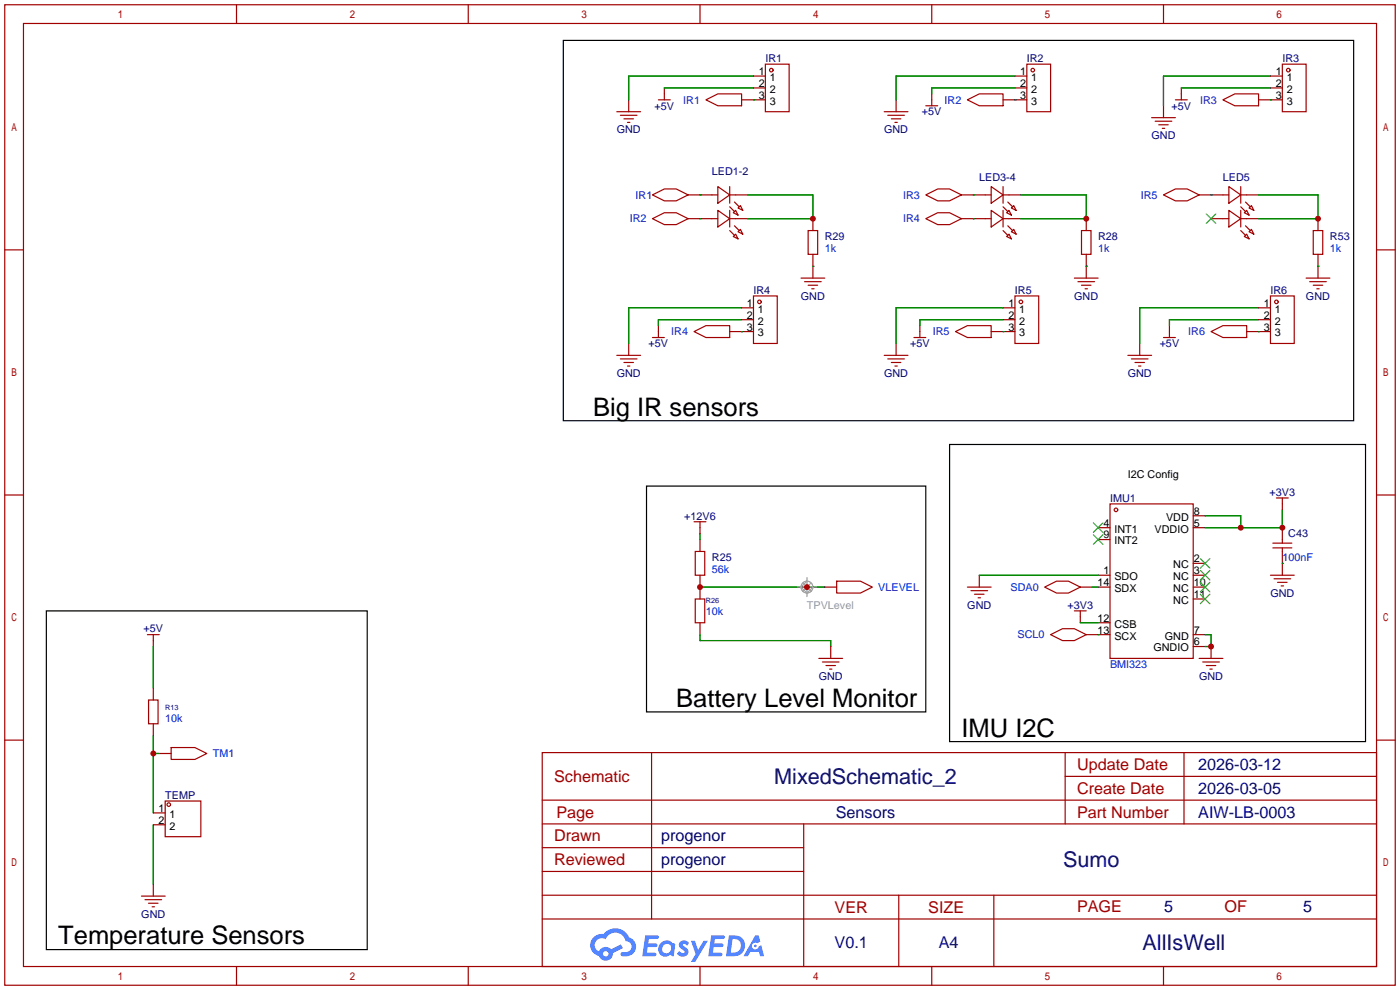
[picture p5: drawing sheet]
<svg xmlns="http://www.w3.org/2000/svg" width="299mm" height="212mm" viewBox="0 0 299 212" stroke-linecap="round" stroke-linejoin="round" font-family="sans-serif">
<g fill="none" stroke="#a10000" stroke-width=".25">
<path d="M1 1h297.2v209.6h-297.2zM5 5h289.2v201.6h-289.2zM50.5 1v4M100.1 1v4M149.6 1v4M199.1 1v4M248.7 1v4M1 53.4h4M294.2 53.4h4M1 105.8h4M294.2 105.8h4M1 158.2h4"/>
<path d="M294.2 158.2h4M115.9 160.8h178.3v45.8h-178.3zM115.9 176.1h178.3M115.9 171h178.3M139.3 160.8v35.6M171.8 176.1v30.5M227.6 160.8v15.3M227.6 165.9h66.6M253 160.8v15.3M115.9 181.2h55.9M115.9 196.4h178.3M115.9 191.3h178.3"/>
<path d="M115.9 186.2h55.9M192.1 191.3v15.3M212.4 191.3v15.3M50.5 206.6v4M100.1 206.6v4M149.6 206.6v4M199.1 206.6v4M248.7 206.6v4"/>
</g>
<g fill="#5487ff">
<path d="M145.4 201.2a1.3 1.3 0 0 1 1.8 .3l-.4 .7a.54 .54 0 0 0-.9-.3l.2 .2a1.34 1.34 0 0 1 .9 1.8 1.47 1.47 0 0 1-2.3-.1l.5-.5 .8 .4a.31 .31 0 0 0 .3-.3 .31 .31 0 0 0-.3-.3 1.12 1.12 0 0 1-.6-1.9z"/>
<path d="M147.7 201.1h.8l.7 1.9 1.2-1.9h.9l-2.7 4.5h-.9l1-1.7z"/>
<path d="M137.9 199.9h1.6a1.31 1.31 0 0 1 1.3 .2 .4 .4 0 0 1-.4 .6h-1.7l-.2 .9h1.7a.4 .4 0 0 1 .3 .5 .4 .4 0 0 1-.4 .3h-1.7l-.1 1.2h1.3a.46 .46 0 0 1 .5 .1 .46 .46 0 0 1 .1 .5l-.3 .2h-2.6z"/>
<path d="M152 199.9h1.6a1.32 1.32 0 0 1 1.3 .2 .39 .39 0 0 1-.4 .6h-1.7l-.1 .9h1.6a.4 .4 0 0 1 .3 .4 .4 .4 0 0 1-.4 .4h-1.7l-.1 1.2h1.3a.46 .46 0 0 1 .5 .1 .46 .46 0 0 1 .2 .5l-.4 .2h-2.6z"/>
<path d="M161.4 199.9h.7l.4 1.3-.6 .4a.75 .75 0 0 0-1.2 .3 .75 .75 0 0 0 .5 1 .75 .75 0 0 0 1-.6l.5-.3 .6 2.4h-.8l-.3-1h-1.8l-.6 1h-.9z"/>
<path d="M155.8 199.9l-.6 4.5h1.4a2.27 2.27 0 0 0 2.6-2.3 2.27 2.27 0 0 0-2.7-2.2zM156.6 200.7a1.5 1.5 0 0 1 1.8 1.5 1.5 1.5 0 0 1-2 1.4h-.2z"/>
<path d="M141.2 201.5a1.6 1.6 0 0 0-.3 2.3 1.6 1.6 0 0 0 2.3 .2l.8 .4 .3-2.5-.2-.3h-.4a1.58 1.58 0 0 0-2.5-.1zM141.8 202a.98 .98 0 0 1 1.6 .5 .98 .98 0 0 1-1 1.2 .94 .94 0 0 1-.9-.6 .94 .94 0 0 1 .3-1.1z"/>
<path d="M126.9 200.3a2.37 2.37 0 0 0 1.1 4 1.54 1.54 0 0 0 1.8 1 1.54 1.54 0 0 0 1.2-1.6l2.2-1.1-.5-.8-2.1 1.1a1.57 1.57 0 0 0-2.6 .5 1.5 1.5 0 0 1-.7-2.2 1.5 1.5 0 0 1 2.2-.5 2.23 2.23 0 0 1 2.2-1.4 2.23 2.23 0 0 1 2 1.9 1.16 1.16 0 0 1 1.3 1 1.16 1.16 0 0 1-1.1 1.3h-.7a.47 .47 0 0 0-.6 .4 .47 .47 0 0 0 .5 .5 2.17 2.17 0 0 0 2.5-1 2.17 2.17 0 0 0-.4-2.6l-.8-.5a3.2 3.2 0 0 0-5.4-.7l-1.1 .1zM128.9 203.9a.6 .6 0 0 1 1.2 0 .6 .6 0 0 1-1.2 0z"/>
<circle cx="161.4" cy="202.2" r=".28"/>
</g>
<g fill="none" stroke="#a10000" stroke-width=".25">
<path d="M142 18.8v2.5M161 16.3h2.6M161 18.8h2.6M163.6 13.7h5.1v10.2h-5.1zM216.9 16.3h2.6M216.9 18.8h2.6M219.5 13.7h5v10.2h-5zM252.5 18.8v2.5M271.5 16.3h2.6M271.5 18.8h2.6M274.1 13.7h5v10.2h-5zM131.8 23.9h5.1"/>
<path d="M132.6 24.6h3.5M133.3 25.4h2.1M134.1 26.2h.5M134.4 21.3v2.6M140.7 21.3h2.6M150.9 21.3l2.5-1.2h5.1v2.5h-5.1zM153.4 39.9l2.6 1.8-2.6 1.7zM156 39.9v3.5M158.5 21.3h5.1M189 23.9h5.1M189.7 24.6h3.6M190.5 25.4h2"/>
<path d="M191.3 26.2h.5M191.5 21.3v2.6M197.9 22.6h2.5M199.1 20.1v2.5M206.8 21.3l2.5-1.2h5.1v2.5h-5.1zM211.8 39.9l2.6 1.8-2.6 1.7zM214.4 21.3h5.1M214.4 39.9v3.5M246.1 25.1h5.1M246.9 25.9h3.5M247.6 26.7h2.1M248.4 27.4h.5"/>
<path d="M248.7 22.6v2.5M251.2 21.3h2.5M261.4 21.3l2.5-1.2h5.1v2.5h-5.1zM262.6 39.9l2.6 1.8-2.6 1.7zM265.2 39.9v3.5M269 21.3h5.1M139.4 41.7l2.6-1.3h2.5l2.6 1.3-2.6 1.2h-2.5zM139.4 46.7l2.6-1.2h2.5l2.6 1.2-2.6 1.3h-2.5zM147.1 41.7h6.3M147.1 46.7h6.3M153.4 45l2.6 1.7-2.6 1.8zM156 44.2l1 1"/>
<path d="M156 41.7h3.8M156 45v3.5M156 46.7h3.8M156 49.3l1 1M156.7 45.5l.5-.5 .5 1zM156.7 50.5l.5-.5 .5 1.1zM157 43.2l1 1M157 48.3l1 1M157.7 44.4l.5-.5 .5 1.1zM157.7 49.5l.5-.5 .5 1zM171.2 59.4h5.1M172.7 49.3h2.1v5.1h-2.1z"/>
<path d="M173.7 46.7v2.6M173.7 54.4v5M197.9 41.7l2.5-1.3h2.5l2.6 1.3-2.6 1.2h-2.5zM197.9 46.7l2.5-1.2h2.5l2.6 1.2-2.6 1.3h-2.5zM205.5 41.7h6.3M205.5 46.7h6.3M211.8 45l2.6 1.7-2.6 1.8zM214.4 41.7h3.8M214.4 46.7h3.8M214.4 44.2l1 1M214.4 45v3.5M214.4 49.3l1 1"/>
<path d="M215.1 45.5l.5-.5 .6 1zM215.1 50.5l.5-.5 .6 1.1zM215.4 43.2l1 1M215.4 48.3l1 1M216.2 44.4l.5-.5 .5 1.1zM216.2 49.5l.5-.5 .5 1zM229.6 59.4h5.1M231.1 49.3h2.1v5.1h-2.1zM232.2 46.7v2.6M232.2 54.4v5M248.7 41.7l2.5-1.3h2.5l2.6 1.3-2.6 1.2h-2.5zM256.3 41.7h6.3"/>
<path d="M258.8 46.7h3.8M262.6 45l2.6 1.7-2.6 1.8zM265.2 41.7h3.8M265.2 46.7h3.8M265.2 44.2l1 1M265.2 45v3.5M265.2 49.3l1 1M265.9 45.5l.5-.5 .6 1zM265.9 50.5l.5-.5 .6 1.1zM266.2 43.2l1 1M266.2 48.3l1 1M267 44.4l.5-.5 .5 1.1z"/>
<path d="M267 49.5l.5-.5 .5 1zM279.1 59.4h5.1M280.7 49.3h2v5.1h-2zM281.7 46.7v2.6M281.7 54.4v5M131.8 75.9h5.1M132.6 76.7h3.5M133.3 77.5h2.1M134.1 78.2h.5M134.4 73.4v2.5M139.4 72.1h2.6M140.7 69.6v2.5"/>
<path d="M148.3 70.9l2.6-1.3h5.1v2.5h-5.1zM156 70.9h5M158.5 65.8h2.5M158.5 68.3h2.5M161 63.2h5.1v10.2h-5.1zM172 60.2h3.5M172.7 61h2.1M173.5 61.7h.5M189 75.9h5.1M189.7 76.7h3.6M190.5 77.5h2M191.3 78.2h.5"/>
<path d="M191.5 73.4v2.5M195.3 72.1h2.6M196.6 69.6v2.5M204.2 70.9l2.6-1.3h5v2.5h-5zM211.8 70.9h5.1M214.4 65.8h2.5M214.4 68.3h2.5M216.9 63.2h5.1v10.2h-5.1zM230.4 60.2h3.5M231.1 61h2.1M231.9 61.7h.5M241 75.9h5.1"/>
<path d="M241.8 76.7h3.6M242.6 77.5h2M243.3 78.2h.5M243.6 73.4v2.5M248.7 72.1h2.5M249.9 69.6v2.5M258.8 70.9l2.6-1.3h5v2.5h-5zM266.4 70.9h5.1M269 65.8h2.5M269 68.3h2.5M271.5 63.2h5.1v10.2h-5.1zM279.9 60.2h3.6"/>
<path d="M280.7 61h2M281.4 61.7h.5M148.3 111.5h2.6M148.6 117.9h2v5h-2zM149.6 111.5v2.5M149.6 115.3v2.6M234.7 112.8h2.5M234.7 115.3h2.5M237.2 107.7h17.8v33h-17.8zM255 112.8h2.6M255 110.2h2.6M272 117.1h4.1"/>
<path d="M272 116.1h4.1M272.8 106.4h2.5M274.1 106.4v2.6M274.1 112.8v3.3M274.1 117.1v5.8M31.5 135.6h2.5M32.8 135.6v2.6M148.6 128h2v5.1h-2zM149.6 122.9v5.1M149.6 133.1v2.5M176.3 125.5h2.5M177.5 138.2v2.5"/>
<path d="M178.8 124.2h5.1l2.5 1.3-2.5 1.2h-5.1zM206.8 125.5h5M207.5 126.2h3.6M208.3 127h2M209 127.8h.5M209.3 122.9v2.6M223.3 125.5l2.5-1.3h2.5l2.6 1.3-2.6 1.2h-2.5zM224.5 135.6l2.6-1.2h2.5l2.6 1.2-2.6 1.3h-2.5zM229.6 130.6h2.6M230.9 125.5h2.5M230.9 130.6v2.5M232.2 135.6h5"/>
<path d="M234.7 125.5h2.5M234.7 122.9h2.5M234.7 133.1h2.5M255 135.6h2.6M255 125.5h2.6M255 122.9h2.6M255 138.2h2.6M255 128h2.6M255 120.4h2.6M258.8 138.2v2.5M271.5 122.9h5.1M272.3 123.7h3.5"/>
<path d="M273 124.5h2.1M273.8 125.2h.5M31.7 149.6h2.1v5.1h-2.1zM32.8 147.1v2.5M32.8 154.7v2.5M36.6 159.8h5.1l2.5 1.2-2.5 1.3h-5.1zM175 140.7h5.1M175.8 141.5h3.5M176.5 142.2h2.1M177.3 143h.5M256.3 140.7h5.1M257 141.5h3.6"/>
<path d="M257.8 142.2h2M258.6 143h.5M32.8 173.7h2.5M32.8 176.3h2.5M34 161h2.6M35.3 171.2h7.6v7.6h-7.6zM30.2 191.5h5.1M31 192.3h3.5M31.7 193h2.1M32.5 193.8h.5M32.8 189v2.5"/>
<circle cx="164.8" cy="15" r=".38"/>
<circle cx="220.7" cy="15" r=".38"/>
<circle cx="275.3" cy="15" r=".38"/>
<circle cx="162.3" cy="64.5" r=".38"/>
<circle cx="218.2" cy="64.5" r=".38"/>
<circle cx="272.8" cy="64.5" r=".38"/>
<circle cx="238.5" cy="109" r=".38"/>
<circle cx="36.1" cy="172" r=".38"/>
</g>
<g fill="none" stroke="#008700" stroke-width=".25">
<path d="M142 18.8h19M161 16.3h-26.6v5M216.9 16.3h-25.4v5M216.9 18.8h-17.8v1.3M252.5 18.8h19M271.5 16.3h-22.8v6.3M161 21.3h.1M216.9 21.3h.1M271.5 21.3h.1M149.6 46.7h.1M149.6 41.7h.1M159.8 41.7h13.9v5h-13.9"/>
<path d="M173.7 56.9h.1M208 46.7h.1M208 41.7h.1M218.2 41.7h14v5h-14M232.2 56.9h.1M258.8 41.7h.1M269 41.7h12.7v5h-12.7M281.7 56.9h.1M158.5 70.9h.1M158.5 65.8h-24.1v7.6M158.5 68.3h-17.8v1.3M214.4 70.9h.1"/>
<path d="M214.4 65.8h-22.9v7.6M214.4 68.3h-17.8v1.3M269 70.9h.1M269 65.8h-25.4v7.6M269 68.3h-19.1v1.3M149.6 114v1.3M257.6 110.2h7.6v2.6M274.1 109v3.8h-16.5M32.8 138.2v8.9M149.6 135.6v1.3h27.9v1.3M149.6 125.5h26.7M209.3 122.9h25.4"/>
<path d="M230.9 133.1h3.8M233.4 125.5h1.3M234.7 135.6h.1M257.6 135.6h1.2v2.6h-1.2M274.1 120.4h.1M32.8 157.2v16.5M32.8 176.3v12.7M32.8 161h1.2"/>
</g>
<path d="M120.4 8.6h168.9v81.3h-168.9zM202.9 95h88.9v63.5h-88.9zM138.2 103.9h59.7v48.2h-59.7zM9.9 130.6h68.6v72.3h-68.6z" fill="none" stroke="#000" stroke-width=".25"/>
<g fill="none" stroke="#3c3" stroke-width=".25">
<path d="M257.8 45.7l2 2.1M259.8 45.7l-2 2.1M233.7 111.8l2 2M233.7 114.3l2 2M235.7 111.8l-2 2M235.7 114.3l-2 2M256.5 119.4l2.1 2M258.6 119.4l-2.1 2M256.5 127l2.1 2M256.5 124.5l2.1 2M256.5 121.9l2.1 2.1M258.6 127l-2.1 2"/>
<path d="M258.6 124.5l-2.1 2M258.6 121.9l-2.1 2.1"/>
</g>
<g fill="none" stroke="#999" stroke-width=".25">
<path d="M170.4 125.5h4.1M172.5 123.4v4.1"/>
<circle cx="172.5" cy="125.5" r="1.27"/>
</g>
<path d="M171.6 124.6l1.8 1.8M172.5 124.2l-1.3 1.3 1.3 1.2 1.2-1.2M173.4 124.6l-1.8 1.8" fill="none" stroke="#999" stroke-width=".21"/>
<g fill="#c00">
<circle cx="32.8" cy="161" r=".63"/>
<circle cx="172.5" cy="125.5" r=".63"/>
<circle cx="149.6" cy="125.5" r=".63"/>
<circle cx="258.8" cy="138.2" r=".63"/>
<circle cx="265.2" cy="112.8" r=".63"/>
<circle cx="274.1" cy="112.8" r=".63"/>
<circle cx="173.7" cy="46.7" r=".63"/>
<circle cx="232.2" cy="46.7" r=".63"/>
<circle cx="281.7" cy="46.7" r=".63"/>
</g>
<g font-size="5.5">
<text x="126.7" y="88.8">Big IR sensors</text>
<text x="144.5" y="151.1">Battery Level Monitor</text>
<text x="205.5" y="157.4">IMU I2C</text>
<text x="12.4" y="201.9">Temperature Sensors</text>
</g>
<g font-size="4.6" fill="#000080">
<text x="165.5" y="167.5">MixedSchematic_2</text>
<text x="227.2" y="185.3">Sumo</text>
<text x="244.2" y="203.1">AllIsWell</text>
</g>
<g font-size="3.5" fill="#a00000">
<text x="118.4" y="167.1">Schematic</text>
<text x="230.2" y="164.6">Update Date</text>
<text x="230.2" y="169.7">Create Date</text>
<text x="118.4" y="179.8">Drawn</text>
<text x="118.9" y="174.8">Page</text>
<text x="230.2" y="174.8">Part Number</text>
<text x="118.4" y="184.9">Reviewed</text>
<text x="178.4" y="195.1">VER</text>
<text x="198.4" y="195.1">SIZE</text>
<text x="230.2" y="194.8">PAGE</text>
<text x="261.7" y="194.8">OF</text>
</g>
<g font-size="3.5" fill="#000080">
<text x="256.1" y="164.6">2026-03-12</text>
<text x="256.1" y="169.7">2026-03-05</text>
<text x="141.3" y="179.8">progenor</text>
<text x="178.6" y="174.8">Sensors</text>
<text x="256.1" y="174.8">AIW-LB-0003</text>
<text x="141.3" y="184.9">progenor</text>
<text x="248.8" y="194.8">5</text>
<text x="278.5" y="194.8">5</text>
<text x="178.4" y="202.7">V0.1</text>
<text x="200.6" y="202.7">A4</text>
</g>
<g font-size="2.3">
<text x="162.2" y="16">1</text>
<text x="164.5" y="17.3">1</text>
<text x="218" y="16">1</text>
<text x="220.4" y="17.3">1</text>
<text x="272.7" y="16">1</text>
<text x="275" y="17.3">1</text>
<text x="162.2" y="18.6">2</text>
<text x="162.2" y="21.1">3</text>
<text x="164.5" y="19.8">2</text>
<text x="164.5" y="22.4">3</text>
<text x="218" y="18.6">2</text>
<text x="218" y="21.1">3</text>
<text x="220.4" y="19.8">2</text>
<text x="220.4" y="22.4">3</text>
<text x="272.7" y="18.6">2</text>
<text x="272.7" y="21.1">3</text>
<text x="275" y="19.8">2</text>
<text x="275" y="22.4">3</text>
<text x="159.6" y="65.6">1</text>
<text x="215.5" y="65.6">1</text>
<text x="270.1" y="65.6">1</text>
<text x="159.6" y="68.1">2</text>
<text x="159.6" y="70.6">3</text>
<text x="162" y="66.8">1</text>
<text x="162" y="69.4">2</text>
<text x="162" y="71.9">3</text>
<text x="215.5" y="68.1">2</text>
<text x="215.5" y="70.6">3</text>
<text x="217.9" y="66.8">1</text>
<text x="217.9" y="69.4">2</text>
<text x="217.9" y="71.9">3</text>
<text x="270.1" y="68.1">2</text>
<text x="270.1" y="70.6">3</text>
<text x="272.5" y="66.8">1</text>
<text x="272.5" y="69.4">2</text>
<text x="272.5" y="71.9">3</text>
<text x="241" y="102.2">I2C Config</text>
<text x="235.8" y="112.5">4</text>
<text x="238.2" y="113.8">INT1</text>
<text x="246.8" y="113.8">VDDIO</text>
<text x="249.2" y="111.3">VDD</text>
<text x="255.1" y="112.5">5</text>
<text x="255.1" y="110">8</text>
<text x="235.8" y="115.1">9</text>
<text x="238.2" y="116.4">INT2</text>
<text x="234.5" y="125.2">14</text>
<text x="235.8" y="122.7">1</text>
<text x="238.2" y="124">SDO</text>
<text x="250.7" y="124">NC</text>
<text x="250.7" y="121.4">NC</text>
<text x="255.1" y="125.2">10</text>
<text x="255.1" y="122.7">3</text>
<text x="255.1" y="120.2">2</text>
<text x="238.2" y="126.5">SDX</text>
<text x="250.7" y="129.1">NC</text>
<text x="250.7" y="126.5">NC</text>
<text x="255.1" y="127.8">11</text>
<text x="234.5" y="132.9">12</text>
<text x="234.5" y="135.4">13</text>
<text x="238.2" y="134.1">CSB</text>
<text x="238.2" y="136.7">SCX</text>
<text x="248.9" y="136.7">GND</text>
<text x="255.1" y="137.9">6</text>
<text x="255.1" y="135.4">7</text>
<text x="246.5" y="139.2">GNDIO</text>
<text x="33.9" y="173.5">1</text>
<text x="33.9" y="176">2</text>
<text x="36.2" y="174.8">1</text>
<text x="36.2" y="177.3">2</text>
</g>
<g font-size="2.3" fill="#000080">
<text x="163.6" y="13.3">IR1</text>
<text x="219.5" y="13.3">IR2</text>
<text x="274.1" y="13.3">IR3</text>
<text x="139.9" y="23.4">+5V</text>
<text x="250.4" y="23.4">+5V</text>
<text x="131.8" y="28.5">GND</text>
<text x="189" y="28.5">GND</text>
<text x="197.1" y="24.7">+5V</text>
<text x="246.1" y="29.8">GND</text>
<text x="152.1" y="37.4">LED1-2</text>
<text x="209.3" y="38.7">LED3-4</text>
<text x="261.4" y="38.7">LED5</text>
<text x="176.3" y="51.4">R29</text>
<text x="234.7" y="51.4">R28</text>
<text x="284.2" y="51.4">R53</text>
<text x="161" y="62.8">IR4</text>
<text x="171.2" y="64.1">GND</text>
<text x="216.9" y="62.8">IR5</text>
<text x="229.6" y="64.1">GND</text>
<text x="271.5" y="62.8">IR6</text>
<text x="279.1" y="64.1">GND</text>
<text x="138.6" y="74.2">+5V</text>
<text x="194.5" y="74.2">+5V</text>
<text x="247.9" y="74.2">+5V</text>
<text x="131.8" y="80.6">GND</text>
<text x="189" y="80.6">GND</text>
<text x="241" y="80.6">GND</text>
<text x="237.2" y="107.2">IMU1</text>
<text x="271.3" y="106">+3V3</text>
<text x="146.2" y="111">+12V6</text>
<text x="152.1" y="119.9">R25</text>
<text x="275.3" y="114.9">C43</text>
<text x="206.7" y="130.1">GND</text>
<text x="228.2" y="130.1">+3V3</text>
<text x="271.5" y="127.6">GND</text>
<text x="30.7" y="135.2">+5V</text>
<text x="175" y="145.3">GND</text>
<text x="256.3" y="145.3">GND</text>
<text x="35.3" y="170.7">TEMP</text>
<text x="30.2" y="196.1">GND</text>
</g>
<g font-size="2.3" fill="#00f">
<text x="146" y="22.1">IR1</text>
<text x="201.9" y="22.1">IR2</text>
<text x="256.5" y="22.1">IR3</text>
<text x="134.6" y="47.5">IR2</text>
<text x="135.9" y="42.5">IR1</text>
<text x="193" y="42.5">IR3</text>
<text x="193" y="47.5">IR4</text>
<text x="243.8" y="42.5">IR5</text>
<text x="176.3" y="53.9">1k</text>
<text x="234.7" y="53.9">1k</text>
<text x="284.2" y="53.9">1k</text>
<text x="143.5" y="71.7">IR4</text>
<text x="199.4" y="71.7">IR5</text>
<text x="254" y="71.7">IR6</text>
<text x="274.1" y="119.9">100nF</text>
<text x="152.1" y="122.5">56k</text>
<text x="150.9" y="131.4">10k</text>
<text x="187.7" y="126.3">VLEVEL</text>
<text x="216" y="126.3">SDA0</text>
<text x="217.5" y="136.4">SCL0</text>
<text x="237.2" y="142.8">BMI323</text>
<text x="35.3" y="154.2">10k</text>
<text x="45.5" y="161.8">TM1</text>
</g>
<text font-size="2.3" fill="#999" x="172.5" y="130.1">TPVLevel</text>
<g font-size="1.6" fill="#000080">
<text x="150.9" y="129">R26</text>
<text x="35.3" y="151.8">R13</text>
</g>
</svg>
